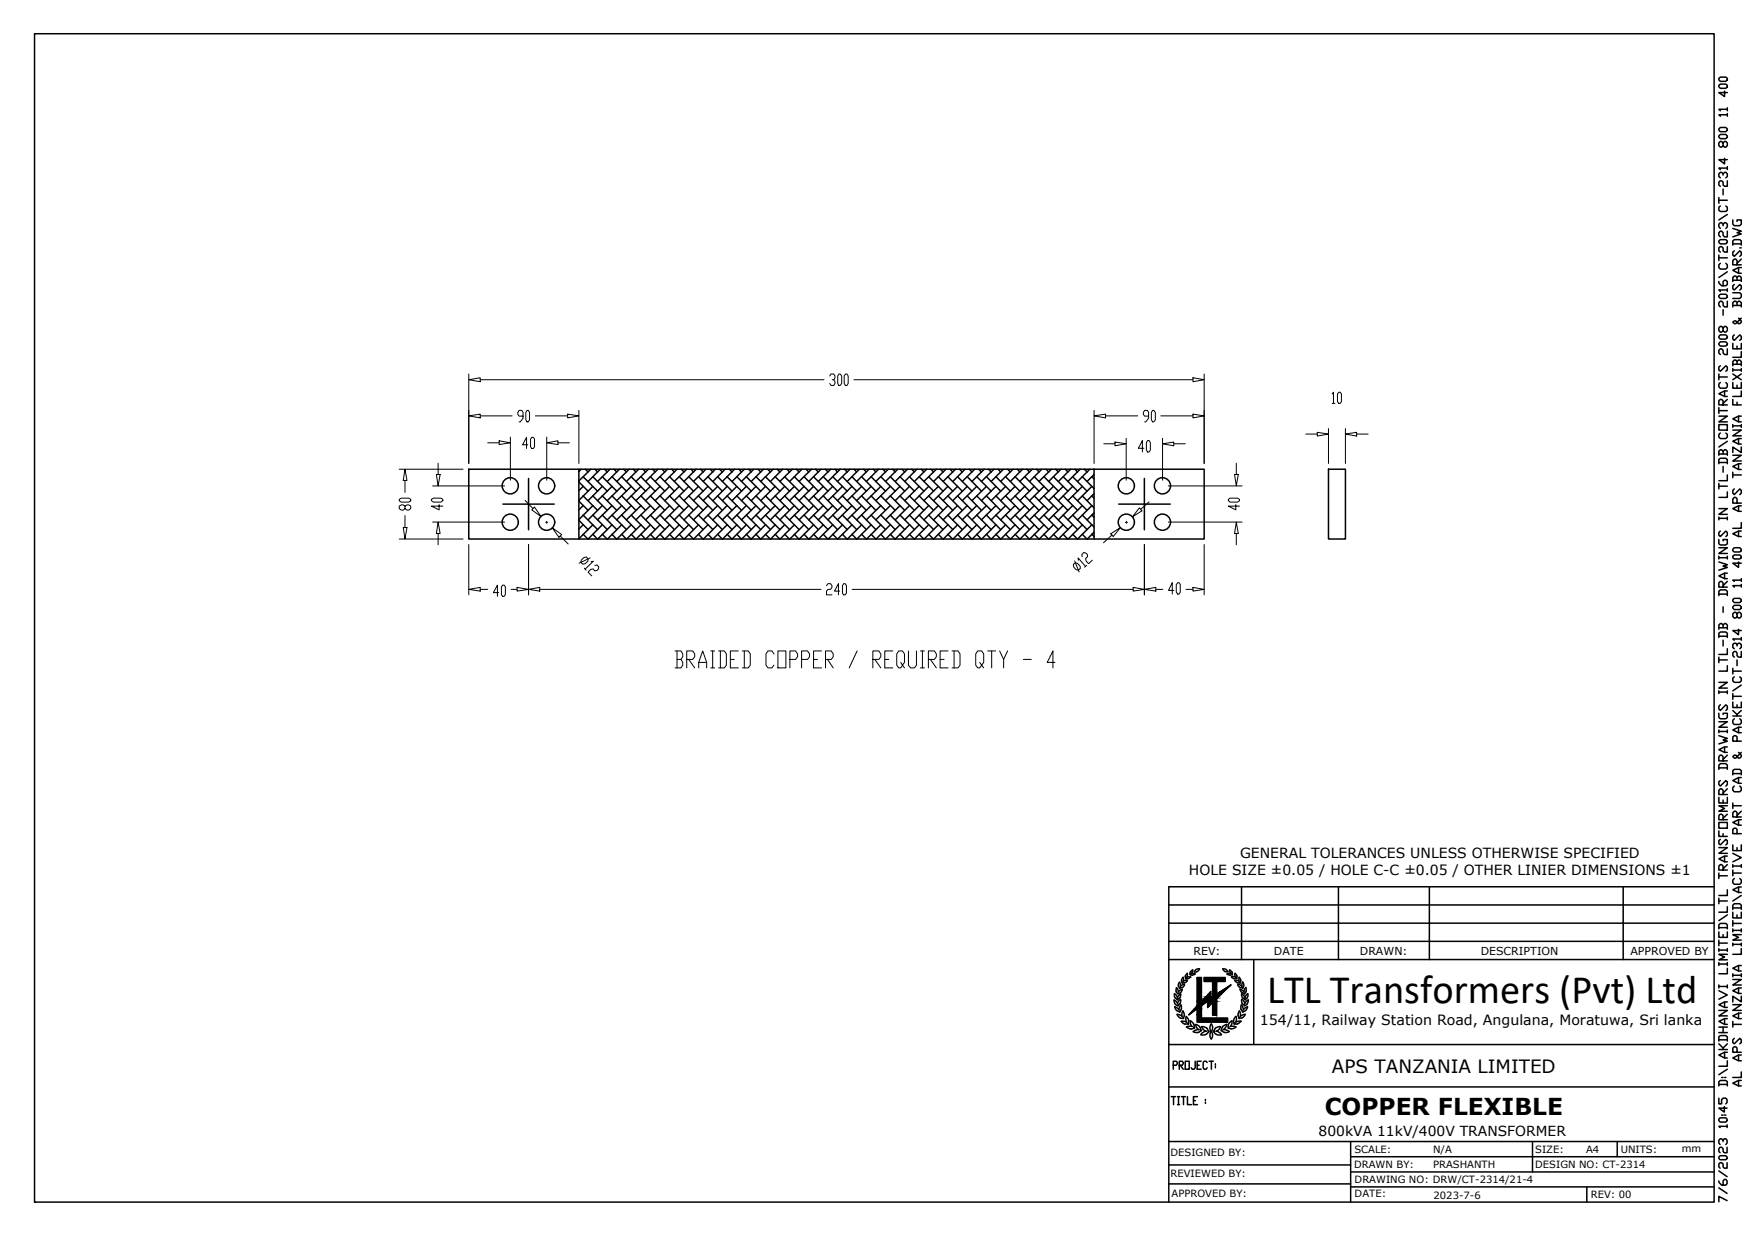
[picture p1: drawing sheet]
<svg xmlns="http://www.w3.org/2000/svg" width="297mm" height="210mm" viewBox="0 0 297 210" stroke-linecap="round" stroke-linejoin="round" font-family="sans-serif">
<!-- layer: 0 -->
<g fill="#000" stroke="#000" stroke-width=".17">
<path d="M203 171.3h.4l-1.4 1.1zM203.4 166h.8zM205.2 170.2h.9l-.6 .6zM205.7 168.4v.4h-.3zM207.3 168.4l1.9-1.1-1.3 1.1z"/>
<path d="M203.4 166l.8 4.1v-4.1zM203.4 166l.8 4.1h-.8z"/>
<path d="M203.4 170.8h.8zM203.4 170.8h.8z"/>
<path d="M203.4 170.8l.8 .5v-.5zM203.4 170.8l.8 .5h-1.2z"/>
<path d="M203.4 171.3l.8 1.1v-1.1zM203.4 171.3l.8 1.1h-.8z"/>
<path d="M203.4 172.4l.8 .5v-.5zM203.4 172.4l.8 .5h-.8z"/>
<path d="M203.4 170.1l.8 .7 .9-.7zM203.4 170.1l.8 .7h-.8z"/>
<path d="M204.2 170h1zM204.2 170l.9 .1h-.9z"/>
<path d="M205.2 170.2v.6h.3zM205.2 170.8h.3l-.3 .3z"/>
<path d="M205.4 168.8l.3 .5v-.5zM205.4 168.8l.3 .5h-.7z"/>
<path d="M205 169.3l.7 .2v-.2zM205 169.3l.7 .2h-.9z"/>
<path d="M206.1 166.7l.6 1.7v-1.7zM206.1 166.7l.6 1.7h-.6z"/>
<path d="M206.1 168.4l.6 .4v-.4zM206.1 168.4l.6 .4h-.6z"/>
<path d="M204.6 169.6l2.1 .4v-.4zM204.6 169.6l2.1 .4h-2.5z"/>
<path d="M205.2 170l1.5 .2v-.2zM205.2 170l1.5 .2h-1.5z"/>
<path d="M206.1 170.2l.6 2.2v-2.2zM206.1 170.2l.6 2.2h-.6z"/>
<path d="M204.8 169.5h2.1zM204.6 169.6h2.1z"/>
<path d="M206.1 169.3l.8 .2 .2-.2zM205.7 169.5l.4-.2 .8 .2z"/>
<path d="M206.1 168.8l1 .5 .4-.5zM206.1 168.8l1 .5h-1z"/>
<path d="M207.3 168.4l.2 .4 .4-.4zM206.7 168.8l.6-.4 .2 .4z"/>
<path d="M204.6 166l3.6 .7v-.7zM204.6 166l3.6 .7h-3.6z"/>
<path d="M203.4 172.9l5.2 .7v-.7zM203.4 172.9l5.2 .7h-5.2z"/>
</g>
<g fill="none" stroke="#000" stroke-width=".25">
<path d="M5.9 5.7h285.4v198.4h-285.4zM292.1 14.5l.2-.2h1l.2 .2v.2l-.2 .3h-1l-.2-.3zM292.1 13.3l.2-.2h1l.2 .2v.3l-.2 .2h-1l-.2-.2zM293.1 15.5v.9l-1-.7h1.4M293.5 19.5h-1.4l.2 .2M293.5 18.6h-1.4l.2 .2M293.5 18.3v.5M293.5 19.3v.4M292.1 23.1l.2-.3h1l.2 .3v.2l-.2 .3h-1l-.2-.3zM292.1 21.9l.2-.3h1l.2 .3v.2l-.2 .3h-1l-.2-.3zM292.1 33.5v1M292.1 34h1.4"/>
<path d="M292.3 35l-.2 .2v.5l.2 .2h1l.2-.2v-.5l-.2-.2M292.8 38.3v-.2l-.2-.3h-.3l-.2 .3v.4l.2 .3M292.8 38.1l.3-.3h.2l.2 .3v.4l-.2 .3M292.8 29.7v-.2l-.2-.2h-.3l-.2 .2v.5l.2 .2M292.8 29.5l.3-.2h.2l.2 .2v.5l-.2 .2M292.8 24.3l.3-.3h.2l.2 .3v.4l-.2 .3h-.2l-.3-.3v-.4l-.2-.3h-.3l-.2 .3v.4l.2 .3h.3l.2-.3M292.8 32.1v1M293.1 26.9v.9l-1-.7h1.4M293.5 39.3v.9h-.4l-.3-.2v-.5l-.2-.2h-.3l-.2 .2v.5l.2 .2M293.5 30.7v.9h-.4l-.3-.2v-.5l-.2-.2h-.3l-.2 .2v.5l.2 .2M293.5 28.5h-1.4l.2 .3M293.5 28.3v.5"/>
<path d="M293.5 36.4l-1.4 1M294.5 38.8l1.4 .5-.7 .2 .7 .2-1.4 .5M294.5 37.4v.7l.2 .2h.9l.3-.2v-.7h-.7v.2M292.1 58.3l.2-.2h1l.2 .2v.2l-.2 .3h-1l-.2-.3zM292.1 57.1l.2-.2h1l.2 .2v.2l-.2 .3h-1l-.2-.3zM292.1 50.2l.2-.2h1l.2 .2v.2l-.2 .3h-1l-.2-.3zM292.1 47.8v.3l.5 .4h.7l.2-.2v-.5l-.2-.2h-.2l-.3 .2v.7M292.1 40.9l.2-.2h1l.2 .2v.3l-.2 .2h-1l-.2-.2zM292.1 43.3v1M292.1 43.8h1.4M292.3 44.7l-.2 .3v.4l.2 .3h1l.2-.3v-.4l-.2-.3M292.8 55.7l.3-.3h.2l.2 .3v.4l-.2 .3h-.2l-.3-.3v-.4l-.2-.3h-.3l-.2 .3v.4l.2 .3h.3l.2-.3"/>
<path d="M292.8 52.6v.9M293.5 59.2v1h-.4l-.3-.2v-.5l-.2-.3h-.3l-.2 .3v.5l.2 .2M293.5 51.2v.9h-.4l-.3-.2v-.5l-.2-.2h-.3l-.2 .2v.5l.2 .2M293.5 49.2h-1.4l.2 .3M293.5 41.9v.9h-.4l-.3-.2v-.5l-.2-.2h-.3l-.2 .2v.5l.2 .2M293.5 49v.5M293.5 46.2l-1.4 .9M294.5 58.3v.9h1.4v-.9M294.5 49.7h1.1l.3 .3v.4l-.3 .3h-1.1M294.5 41.6v-.7l.2-.2h.9l.3 .2v.7M294.5 51.9h1.4M294.5 47.6h1.4"/>
<path d="M294.5 41.4h1.4M294.7 56.9l-.2 .2v.5l.2 .2 .9-.9 .3 .2v.5l-.3 .2M294.7 48.3l-.2 .2v.5l.2 .2 .9-.9 .3 .2v.5l-.3 .2M294.7 42.6l-.2 .2v.5l.2 .2 .9-.9 .3 .2v.5l-.3 .2M295.2 51.9v-.5l.2-.2h.2l.3 .2v.7M295.2 51.4l-.2-.2h-.3l-.2 .2v.7M295.2 47.6v-.5l.2-.2h.2l.3 .2v.7M295.2 47.1l-.2-.2h-.3l-.2 .2v.7M295.2 45v-.7l-.2-.3h-.3l-.2 .3v.7h1.4M295.2 58.8v.4M295.4 54l.5 .5v.2l-.3 .3h-.2l-.4-.5h-.3l-.2 .2 .2 .3h.3l.9-1M295.4 45.4v1"/>
<path d="M295.6 42.1h.3M295.9 59.7v1h-1.4M295.9 45.4h-.5l-.9 .5 .9 .5h.5M295.9 44l-.7 .7M79.7 79.7h124.9v11.8h-124.9zM98.4 79.7v11.8M98.7 79.7l-.3 .4M99.5 79.7l.4 .5M100.4 79.7l-2 2M101.1 79.7l.4 .5M102 79.7l-2.1 2.1M102.7 79.7l.5 .5"/>
<path d="M103.7 79.7l-2.2 2.1M104.3 79.7l.5 .5M105.3 79.7l-2.1 2.1M106 79.7l.5 .5M106.9 79.7l-2.1 2.1M107.6 79.7l.5 .5M108.5 79.7l-2 2.1M109.2 79.7l.5 .5M110.2 79.7l-2.1 2.1M110.9 79.7l.4 .5M111.8 79.7l-2.1 2.1M112.5 79.7l.5 .5"/>
<path d="M113.4 79.7l-2.1 2.1M114.2 79.7l.4 .5M115 79.7l-2 2.1M115.8 79.7l.4 .5M116.7 79.7l-2.1 2.1M117.4 79.7l.4 .5M118.3 79.7l-2.1 2.1M119 79.7l.5 .5M120 79.7l-2.2 2.1M120.7 79.7l.4 .5M121.6 79.7l-2.1 2.1M122.3 79.7l.5 .5"/>
<path d="M123.2 79.7l-2.1 2.1M123.9 79.7l.5 .5M124.8 79.7l-2 2.1M125.5 79.7l.5 .5M126.5 79.7l-2.1 2.1M127.2 79.7l.5 .5M128.1 79.7l-2.1 2.1M128.8 79.7l.5 .5M129.7 79.7l-2 2.1M130.5 79.7l.4 .5M131.4 79.7l-2.1 2.1M132.1 79.7l.4 .5"/>
<path d="M133 79.7l-2.1 2.1M133.7 79.7l.5 .5M134.6 79.7l-2.1 2.1M135.3 79.7l.5 .5M136.3 79.7l-2.1 2.1M137 79.7l.4 .5M137.9 79.7l-2.1 2.1M138.6 79.7l.5 .5M139.5 79.7l-2.1 2.1M140.2 79.7l.5 .5M141.2 79.7l-2.1 2.1M141.9 79.7l.4 .5"/>
<path d="M142.8 79.7l-2.1 2.1M143.5 79.7l.5 .5M144.4 79.7l-2.1 2.1M145.1 79.7l.5 .5M146 79.7l-2 2.1M146.8 79.7l.4 .5M147.7 79.7l-2.1 2.1M148.4 79.7l.4 .5M149.3 79.7l-2.1 2.1M150 79.7l.5 .5M150.9 79.7l-2.1 2.1M151.7 79.7l.4 .5"/>
<path d="M152.6 79.7l-2.1 2.1M153.3 79.7l.4 .5M154.2 79.7l-2.1 2.1M154.9 79.7l.5 .5M155.8 79.7l-2.1 2.1M156.5 79.7l.5 .5M157.5 79.7l-2.1 2.1M158.2 79.7l.5 .5M159.1 79.7l-2.1 2.1M159.8 79.7l.5 .5M160.7 79.7l-2 2.1M161.4 79.7l.5 .5"/>
<path d="M162.4 79.7l-2.1 2.1M163.1 79.7l.4 .5M164 79.7l-2.1 2.1M164.7 79.7l.5 .5M165.6 79.7l-2.1 2.1M166.3 79.7l.5 .5M167.2 79.7l-2 2.1M168 79.7l.4 .5M168.9 79.7l-2.1 2.1M169.6 79.7l.4 .5M170.5 79.7l-2.1 2.1M171.2 79.7l.5 .5"/>
<path d="M172.2 79.7l-2.2 2.1M172.9 79.7l.4 .5M173.8 79.7l-2.1 2.1M174.5 79.7l.4 .5M175.4 79.7l-2.1 2.1M176.1 79.7l.5 .5M177 79.7l-2.1 2.1M177.7 79.7l.5 .5M178.7 79.7l-2.1 2.1M179.4 79.7l.5 .5M180.3 79.7l-2.1 2.1M181 79.7l.5 .5"/>
<path d="M181.9 79.7l-2 2.1M182.7 79.7l.4 .5M183.5 79.7l-2 2.1M184.3 79.7l.4 .5M185.2 79.7l-2.1 2.1M185.9 79.7v11.8M225.7 79.7h2.9v11.8h-2.9zM292.1 78.8v-.8l.2-.2h1l.2 .2v.8M292.1 72.1h1.4v.9h-1.4zM292.1 70.7h1.4l-1.4 .9h1.4M292.1 63.5v1M292.1 69.2v1"/>
<path d="M292.1 78.5h1.4M292.1 77.1h1.4M292.1 69.7h1.4M292.1 64h1.4M292.3 73.5l-.2 .3v.4l.2 .3h1l.2-.3v-.4l-.2-.3M292.3 65l-.2 .2v.5l.2 .2h1l.2-.2v-.5l-.2-.2M292.3 62.1l-.2 .2v.5l.2 .2 1-.9 .2 .2v.5l-.2 .2M292.8 77.1v-.5l.3-.2h.2l.2 .2v.7M292.8 76.6l-.2-.2h-.3l-.2 .2v.7M292.8 68.8v-.8l-.2-.2h-.3l-.2 .2v.8h1.4M292.8 79.2v1M293.1 66.4v.9"/>
<path d="M293.5 66.4h-.4l-1 .5 1 .4h.4M293.5 74.9l-1.4 1M293.5 67.8l-.7 .7M294.5 77.3h1.4l-1.4 1h1.4M294.5 73h1.4l-1.4 1h1.4M294.5 67.8v1h1.4M294.5 65v.9h1.4v-.9M294.5 62.6v.4M294.5 72.1v.5M294.5 72.3h1.4M294.5 63.5l1.4 1M294.5 62.8h1.4"/>
<path d="M294.5 61.9h1.4M295.2 61.9v-.5l.2-.3h.2l.3 .3v.7M295.2 61.4l-.2-.3h-.3l-.2 .3v.7M295.2 65.4v.5M295.2 68.3v.5M295.4 70.7v.9M295.4 74.5v.9M295.4 78.8v.9M295.9 78.8h-.5l-.9 .4 .9 .5h.5M295.9 75.9v.9l-1.4-.9v.9M295.9 74.5h-.5l-.9 .4 .9 .5h.5M295.9 70.7h-.5l-.9 .4 .9 .5h.5"/>
<path d="M295.9 66.4v.9h-1.4M295.9 62.6v.4M295.9 72.1v.5M295.9 63.5l-1.4 1M85.5 85.6h8.7M89.8 81.3v8.7M98.4 88.4l1.5 1.5M98.4 85.1l1.5 1.6M98.4 81.8l1.5 1.6M99.1 90.7l.8 .8M99.1 87.5l2.4 2.4M99.1 84.2l2.4 2.5"/>
<path d="M99.1 81l2.4 2.4M99.1 89.1l-.7 .7M99.1 85.9l-.7 .7M99.1 82.6l-.7 .7M100.7 90.7l.8 .8M100.7 87.5l2.5 2.4M100.7 84.2l2.5 2.5M100.7 81l2.5 2.4M100.7 89.1l-2.3 2.4M100.7 85.9l-2.3 2.3M100.7 82.6l-2.3 2.4M102.3 90.7l.9 .8"/>
<path d="M102.3 87.5l2.5 2.4M102.3 84.2l2.5 2.5M102.3 81l2.5 2.4M102.3 89.1l-2.4 2.4M102.3 85.9l-2.4 2.4M102.3 82.6l-2.4 2.4M104 90.7l.8 .8M104 87.5l2.5 2.4M104 84.2l2.5 2.5M104 81l2.5 2.4M104 89.1l-2.4 2.4M104 85.9l-2.5 2.4"/>
<path d="M104 82.6l-2.5 2.4M105.6 90.7l.8 .8M105.6 87.5l2.5 2.4M105.6 84.2l2.5 2.5M105.6 81l2.5 2.4M105.6 89.1l-2.4 2.4M105.6 85.9l-2.4 2.4M105.6 82.6l-2.4 2.4M107.3 90.7l.8 .8M107.3 87.5l2.4 2.4M107.3 84.2l2.4 2.5M107.3 81l2.4 2.4"/>
<path d="M107.3 89.1l-2.5 2.4M107.3 85.9l-2.5 2.4M107.3 82.6l-2.5 2.4M108.9 90.7l.8 .8M108.9 87.5l2.4 2.4M108.9 84.2l2.4 2.5M108.9 81l2.4 2.4M108.9 89.1l-2.4 2.4M108.9 85.9l-2.4 2.4M108.9 82.6l-2.4 2.4M110.5 90.7l.8 .8M110.5 87.5l2.5 2.4"/>
<path d="M110.5 84.2l2.5 2.5M110.5 81l2.5 2.4M110.5 89.1l-2.4 2.4M110.5 85.9l-2.4 2.4M110.5 82.6l-2.4 2.4M112.2 90.7l.7 .8M112.2 87.5l2.4 2.4M112.2 84.2l2.4 2.5M112.2 81l2.4 2.4M112.2 89.1l-2.4 2.4M112.2 85.9l-2.5 2.4M112.2 82.6l-2.5 2.4"/>
<path d="M113.8 90.7l.8 .8M113.8 87.5l2.4 2.4M113.8 84.2l2.4 2.5M113.8 81l2.4 2.4M113.8 89.1l-2.4 2.4M113.8 85.9l-2.5 2.4M113.8 82.6l-2.5 2.4M115.4 90.7l.8 .8M115.4 87.5l2.4 2.4M115.4 84.2l2.4 2.5M115.4 81l2.4 2.4M115.4 89.1l-2.4 2.4"/>
<path d="M115.4 85.9l-2.4 2.4M115.4 82.6l-2.4 2.4M117 90.7l.8 .8M117 87.5l2.5 2.4M117 84.2l2.5 2.5M117 81l2.5 2.4M117 89.1l-2.4 2.4M117 85.9l-2.4 2.4M117 82.6l-2.4 2.4M118.7 90.7l.8 .8M118.7 87.5l2.4 2.4M118.7 84.2l2.4 2.5"/>
<path d="M118.7 81l2.4 2.4M118.7 89.1l-2.4 2.4M118.7 85.9l-2.5 2.4M118.7 82.6l-2.5 2.4M120.3 90.7l.8 .8M120.3 87.5l2.5 2.4M120.3 84.2l2.5 2.5M120.3 81l2.5 2.4M120.3 89.1l-2.4 2.4M120.3 85.9l-2.5 2.4M120.3 82.6l-2.5 2.4M121.9 90.7l.8 .8"/>
<path d="M121.9 87.5l2.5 2.4M121.9 84.2l2.5 2.5M121.9 81l2.5 2.4M121.9 89.1l-2.4 2.4M121.9 85.9l-2.4 2.4M121.9 82.6l-2.4 2.4M123.6 90.7l.8 .8M123.6 87.5l2.4 2.4M123.6 84.2l2.4 2.5M123.6 81l2.4 2.4M123.6 89.1l-2.5 2.4M123.6 85.9l-2.5 2.4"/>
<path d="M123.6 82.6l-2.5 2.4M125.2 90.7l.8 .8M125.2 87.5l2.5 2.4M125.2 84.2l2.5 2.5M125.2 81l2.5 2.4M125.2 89.1l-2.4 2.4M125.2 85.9l-2.4 2.4M125.2 82.6l-2.4 2.4M126.8 90.7l.8 .8M126.8 87.5l2.5 2.4M126.8 84.2l2.5 2.5M126.8 81l2.5 2.4"/>
<path d="M126.8 89.1l-2.4 2.4M126.8 85.9l-2.4 2.4M126.8 82.6l-2.4 2.4M128.5 90.7l.7 .8M128.5 87.5l2.4 2.4M128.5 84.2l2.4 2.5M128.5 81l2.4 2.4M128.5 89.1l-2.4 2.4M128.5 85.9l-2.5 2.4M128.5 82.6l-2.5 2.4M130.1 90.7l.8 .8M130.1 87.5l2.4 2.4"/>
<path d="M130.1 84.2l2.4 2.5M130.1 81l2.4 2.4M130.1 89.1l-2.4 2.4M130.1 85.9l-2.4 2.4M130.1 82.6l-2.4 2.4M131.7 90.7l.8 .8M131.7 87.5l2.5 2.4M131.7 84.2l2.5 2.5M131.7 81l2.5 2.4M131.7 89.1l-2.4 2.4M131.7 85.9l-2.4 2.4M131.7 82.6l-2.4 2.4"/>
<path d="M133.3 90.7l.8 .8M133.3 87.5l2.5 2.4M133.3 84.2l2.5 2.5M133.3 81l2.5 2.4M133.3 89.1l-2.3 2.4M133.3 85.9l-2.4 2.4M133.3 82.6l-2.4 2.4M135 90.7l.7 .8M135 87.5l2.4 2.4M135 84.2l2.4 2.5M135 81l2.4 2.4M135 89.1l-2.4 2.4"/>
<path d="M135 85.9l-2.5 2.4M135 82.6l-2.5 2.4M136.6 90.7l.8 .8M136.6 87.5l2.5 2.4M136.6 84.2l2.5 2.5M136.6 81l2.5 2.4M136.6 89.1l-2.4 2.4M136.6 85.9l-2.4 2.4M136.6 82.6l-2.4 2.4M138.2 90.7l.9 .8M138.2 87.5l2.5 2.4M138.2 84.2l2.5 2.5"/>
<path d="M138.2 81l2.5 2.4M138.2 89.1l-2.4 2.4M138.2 85.9l-2.4 2.4M138.2 82.6l-2.4 2.4M139.9 90.7l.8 .8M139.9 87.5l2.4 2.4M139.9 84.2l2.4 2.5M139.9 81l2.4 2.4M139.9 89.1l-2.4 2.4M139.9 85.9l-2.5 2.4M139.9 82.6l-2.5 2.4M141.5 90.7l.8 .8"/>
<path d="M141.5 87.5l2.5 2.4M141.5 84.2l2.5 2.5M141.5 81l2.5 2.4M141.5 89.1l-2.4 2.4M141.5 85.9l-2.4 2.4M141.5 82.6l-2.4 2.4M143.2 90.7l.7 .8M143.2 87.5l2.4 2.4M143.2 84.2l2.4 2.5M143.2 81l2.4 2.4M143.2 89.1l-2.5 2.4M143.2 85.9l-2.5 2.4"/>
<path d="M143.2 82.6l-2.5 2.4M144.8 90.7l.8 .8M144.8 87.5l2.4 2.4M144.8 84.2l2.4 2.5M144.8 81l2.4 2.4M144.8 89.1l-2.4 2.4M144.8 85.9l-2.5 2.4M144.8 82.6l-2.5 2.4M146.4 90.7l.8 .8M146.4 87.5l2.4 2.4M146.4 84.2l2.4 2.5M146.4 81l2.4 2.4"/>
<path d="M146.4 89.1l-2.4 2.4M146.4 85.9l-2.4 2.4M146.4 82.6l-2.4 2.4M148 90.7l.8 .8M148 87.5l2.5 2.4M148 84.2l2.5 2.5M148 81l2.5 2.4M148 89.1l-2.4 2.4M148 85.9l-2.4 2.4M148 82.6l-2.4 2.4M149.7 90.7l.7 .8M149.7 87.5l2.4 2.4"/>
<path d="M149.7 84.2l2.4 2.5M149.7 81l2.4 2.4M149.7 89.1l-2.4 2.4M149.7 85.9l-2.5 2.4M149.7 82.6l-2.5 2.4M151.3 90.7l.8 .8M151.3 87.5l2.4 2.4M151.3 84.2l2.4 2.5M151.3 81l2.4 2.4M151.3 89.1l-2.4 2.4M151.3 85.9l-2.5 2.4M151.3 82.6l-2.5 2.4"/>
<path d="M152.9 90.7l.8 .8M152.9 87.5l2.5 2.4M152.9 84.2l2.5 2.5M152.9 81l2.5 2.4M152.9 89.1l-2.4 2.4M152.9 85.9l-2.4 2.4M152.9 82.6l-2.4 2.4M154.5 90.7l.8 .8M154.5 87.5l2.5 2.4M154.5 84.2l2.5 2.5M154.5 81l2.5 2.4M154.5 89.1l-2.4 2.4"/>
<path d="M154.5 85.9l-2.4 2.4M154.5 82.6l-2.4 2.4M156.2 90.7l.8 .8M156.2 87.5l2.5 2.4M156.2 84.2l2.5 2.5M156.2 81l2.5 2.4M156.2 89.1l-2.4 2.4M156.2 85.9l-2.5 2.4M156.2 82.6l-2.5 2.4M157.8 90.7l.8 .8M157.8 87.5l2.5 2.4M157.8 84.2l2.5 2.5"/>
<path d="M157.8 81l2.5 2.4M157.8 89.1l-2.4 2.4M157.8 85.9l-2.4 2.4M157.8 82.6l-2.4 2.4M159.5 90.7l.7 .8M159.5 87.5l2.4 2.4M159.5 84.2l2.4 2.5M159.5 81l2.4 2.4M159.5 89.1l-2.5 2.4M159.5 85.9l-2.5 2.4M159.5 82.6l-2.5 2.4M161.1 90.7l.8 .8"/>
<path d="M161.1 87.5l2.4 2.4M161.1 84.2l2.4 2.5M161.1 81l2.4 2.4M161.1 89.1l-2.4 2.4M161.1 85.9l-2.4 2.4M161.1 82.6l-2.4 2.4M162.7 90.7l.8 .8M162.7 87.5l2.5 2.4M162.7 84.2l2.5 2.5M162.7 81l2.5 2.4M162.7 89.1l-2.4 2.4M162.7 85.9l-2.4 2.4"/>
<path d="M162.7 82.6l-2.4 2.4M164.4 90.7l.7 .8M164.4 87.5l2.4 2.4M164.4 84.2l2.4 2.5M164.4 81l2.4 2.4M164.4 89.1l-2.4 2.4M164.4 85.9l-2.5 2.4M164.4 82.6l-2.5 2.4M166 90.7l.7 .8M166 87.5l2.4 2.4M166 84.2l2.4 2.5M166 81l2.4 2.4"/>
<path d="M166 89.1l-2.4 2.4M166 85.9l-2.5 2.4M166 82.6l-2.5 2.4M167.6 90.7l.8 .8M167.6 87.5l2.4 2.4M167.6 84.2l2.4 2.5M167.6 81l2.4 2.4M167.6 89.1l-2.4 2.4M167.6 85.9l-2.4 2.4M167.6 82.6l-2.4 2.4M169.2 90.7l.8 .8M169.2 87.5l2.5 2.4"/>
<path d="M169.2 84.2l2.5 2.5M169.2 81l2.5 2.4M169.2 89.1l-2.4 2.4M169.2 85.9l-2.4 2.4M169.2 82.6l-2.4 2.4M170.9 90.7l.7 .8M170.9 87.5l2.4 2.4M170.9 84.2l2.4 2.5M170.9 81l2.4 2.4M170.9 89.1l-2.4 2.4M170.9 85.9l-2.5 2.4M170.9 82.6l-2.5 2.4"/>
<path d="M172.5 90.7l.8 .8M172.5 87.5l2.4 2.4M172.5 84.2l2.4 2.5M172.5 81l2.4 2.4M172.5 89.1l-2.4 2.4M172.5 85.9l-2.5 2.4M172.5 82.6l-2.5 2.4M174.1 90.7l.8 .8M174.1 87.5l2.5 2.4M174.1 84.2l2.5 2.5M174.1 81l2.5 2.4M174.1 89.1l-2.4 2.4"/>
<path d="M174.1 85.9l-2.4 2.4M174.1 82.6l-2.4 2.4M175.8 90.7l.8 .8M175.8 87.5l2.4 2.4M175.8 84.2l2.4 2.5M175.8 81l2.4 2.4M175.8 89.1l-2.5 2.4M175.8 85.9l-2.5 2.4M175.8 82.6l-2.5 2.4M177.4 90.7l.8 .8M177.4 87.5l2.5 2.4M177.4 84.2l2.5 2.5"/>
<path d="M177.4 81l2.5 2.4M177.4 89.1l-2.4 2.4M177.4 85.9l-2.5 2.4M177.4 82.6l-2.5 2.4M179 90.7l.8 .8M179 87.5l2.5 2.4M179 84.2l2.5 2.5M179 81l2.5 2.4M179 89.1l-2.4 2.4M179 85.9l-2.4 2.4M179 82.6l-2.4 2.4M180.7 90.7l.7 .8"/>
<path d="M180.7 87.5l2.4 2.4M180.7 84.2l2.4 2.5M180.7 81l2.4 2.4M180.7 89.1l-2.4 2.4M180.7 85.9l-2.5 2.4M180.7 82.6l-2.5 2.4M182.3 90.7l.8 .8M182.3 87.5l2.4 2.4M182.3 84.2l2.4 2.5M182.3 81l2.4 2.4M182.3 89.1l-2.4 2.4M182.3 85.9l-2.4 2.4"/>
<path d="M182.3 82.6l-2.4 2.4M183.9 90.7l.8 .8M183.9 87.5l2 2M183.9 84.2l2 2M183.9 81l2 2M183.9 89.1l-2.4 2.4M183.9 85.9l-2.4 2.4M183.9 82.6l-2.4 2.4M185.5 90.7l.4 .4M185.5 87.5l.4 .4M185.5 84.2l.4 .4M185.5 81l.4 .3"/>
<path d="M185.5 89.1l-2.4 2.4M185.5 85.9l-2.4 2.4M185.5 82.6l-2.4 2.4M185.9 90.4l-1.1 1.1M185.9 87.1l-1.2 1.2M185.9 83.8l-1.2 1.2M185.9 80.6l-1.2 1.2M190.1 85.6h8.8M194.5 81.3v8.7M292.1 95.4l1.4 .5-.7 .3 .7 .2-1.4 .4M292.1 93h1.4l-1.4 1h1.4M292.1 91.6v.7l.2 .3h1l.2-.3v-.7h-.7v.2"/>
<path d="M292.1 86.4h1.4l-1.4 .9h1.4M292.1 82.1v.9M292.1 87.8v.5M292.1 94.5v.4M292.1 94.7h1.4M292.1 88h1.4M292.1 82.6h1.4M292.3 90.2l-.2 .2v.5l.2 .2 1-.9 .2 .2v.5l-.2 .2M292.8 99.7v-.7l-.2-.3h-.3l-.2 .3v.7h1.4M293.1 97.3v1M293.5 97.3h-.4l-1 .5 1 .5h.4M293.5 83.5v1h-1.4"/>
<path d="M293.5 80.7v.9h-1.4M293.5 87.8v.5M293.5 94.5v.4M293.5 98.7l-.7 .8M294.5 94.5l.2-.3h.9l.3 .3v.2l-.3 .2h-.9l-.2-.2zM294.5 93.3l.2-.3h.9l.3 .3v.2l-.3 .2h-.9l-.2-.2zM294.5 80.2v.9M294.5 80.7h1.4M294.7 83l-.2 .3v.4l.2 .3 .9-1 .3 .3v.4l-.3 .3M295.2 85.4v-.7l-.2-.2h-.3l-.2 .2v.7h1.4M295.4 95.4v1l-.9-.8h1.4M295.4 85.9v.9"/>
<path d="M295.4 90.2v.9M295.9 99.5h-1.4l.2 .2M295.9 98.5h-1.4l.2 .2M295.9 90.2h-.5l-.9 .4 .9 .5h.5M295.9 88.7v1h-1.4M295.9 85.9h-.5l-.9 .5 .9 .4h.5M295.9 98.3v.4M295.9 99.2v.5M292.1 115.9h1.4l-1.4 1h1.4M292.1 108.3v-.8l.2-.2h1l.2 .2v.8M292.1 101.1v-.7l.2-.2h1l.2 .2v.7M292.1 111.6v.9"/>
<path d="M292.1 117.3v.5M292.1 117.5h1.4M292.1 112.1h1.4M292.1 108h1.4M292.1 106.6h1.4M292.1 100.9h1.4M292.3 119.7l-.2 .2v.5l.2 .3 1-1 .2 .2v.5l-.2 .3M292.8 106.6v-.5l.3-.2h.2l.2 .2v.8M292.8 106.1l-.2-.2h-.3l-.2 .2v.8M292.8 103.1v.9M292.8 108.7v1M293.5 113v1h-1.4"/>
<path d="M293.5 110.2v.9h-1.4M293.5 117.3v.5M294.5 119.2v1h1.4v-1M294.5 103.1l.2-.3h.9l.3 .3v.2l-.3 .2h-.9l-.2-.2zM294.5 101.8l.2-.2h.9l.3 .2v.3l-.3 .2h-.9l-.2-.2zM294.5 113.5v.9M294.5 117.8v1M294.5 118.3h1.4M294.5 114h1.4M294.7 114.9l-.2 .3v.4l.2 .3h.9l.3-.3v-.4l-.3-.3M295.2 109.7v-.3l-.2-.2h-.3l-.2 .2v.6l.2 .2M295.2 109.4l.2-.2h.2l.3 .2v.6l-.3 .2"/>
<path d="M295.2 104.2l.2-.2h.2l.3 .2v.5l-.3 .3h-.2l-.2-.3v-.5l-.2-.2h-.3l-.2 .2v.5l.2 .3h.3l.2-.3M295.2 112.1v.9M295.2 119.7v.5M295.4 106.9v.9l-.9-.7h1.4M295.9 110.6v1h-.5l-.2-.2v-.5l-.2-.3h-.3l-.2 .3v.5l.2 .2M295.9 108.5h-1.4l.2 .2M295.9 108.3v.4M295.9 116.3l-1.4 1M292.1 139.7h1.4v.9h-1.4zM292.1 135.4v1h1.4v-1M292.1 130.7v-.8l.2-.2h1l.2 .2v.8M292.1 124.9l1.4 .5-.7 .3 .7 .2-1.4 .4"/>
<path d="M292.1 122.6h1.4l-1.4 .9h1.4M292.1 121.1v.7l.2 .3h1l.2-.3v-.7h-.7v.2M292.1 124v.4M292.1 130.4h1.4M292.1 124.2h1.4M292.3 132.6l-.2 .2v.4l.2 .3 1-.9 .2 .2v.4l-.2 .3M292.8 139.2v-.7l-.2-.2h-.3l-.2 .2v.7h1.4M292.8 134.9v-.7l-.2-.2h-.3l-.2 .2v.7h1.4M292.8 129.2v-.7l-.2-.3h-.3l-.2 .3v.7h1.4M292.8 135.9v.5M293.1 126.8v1M293.5 136.8h-1.4l1 .5-1 .5h1.4"/>
<path d="M293.5 126.8h-.4l-1 .5 1 .5h.4M293.5 124v.4M293.5 138.3l-.7 .7M293.5 134l-.7 .7M293.5 128.2l-.7 .8M294.5 131.6v-.7l.2-.2h.9l.3 .2v.7M294.5 120.7l.7 .6v.3M294.5 136.4v.9M294.5 136.8h1.4M294.5 131.4h1.4M294.5 121.6h1.4M294.7 133.5l-.2 .2v.5l.2 .3h.9l.3-.3v-.5l-.3-.2"/>
<path d="M294.7 122.1l-.2 .2v.5l.2 .2h.9l.3-.2v-.5l-.3-.2M295.2 138.7v-.7l-.2-.2h-.3l-.2 .2v.7h1.4M295.2 125.9v-.7l-.2-.3h-.3l-.2 .3v.7h1.4M295.4 127.8l.5 .4v.3l-.3 .2h-.2l-.4-.5h-.3l-.2 .3 .2 .2h.3l.9-.9M295.4 123.5v.9M295.4 132.1v.9M295.4 139.2v.9M295.9 139.2h-.5l-.9 .5 .9 .4h.5M295.9 132.1h-.5l-.9 .5 .9 .4h.5M295.9 123.5h-.5l-.9 .5 .9 .4h.5M295.9 137.8l-.7 .7M295.9 120.7l-.7 .6"/>
<path d="M198.6 159.9h92.7M198.6 156.8h92.7M198.6 153.7h92.7M211 150.6v12.4M227.4 150.6v12.4M242.9 150.6v12.4M275.8 150.6v12.4M291.3 150.6h-92.7v53.5M292.1 158.3v.9h1.4v-.9M292.1 157.7v-.6l.2-.3h1l.2 .3v.6M292.1 143.9h1.4l-1.4 1h1.4M292.1 141.1v.9h1.4"/>
<path d="M292.1 148.3v.9M292.1 152.5v1M292.1 159.7v.9M292.1 157.5h1.4M292.1 153h1.4M292.1 148.7h1.4M292.3 142.6l-.2 .2v.5l.2 .2 1-.9 .2 .2v.5l-.2 .2M292.8 147.8v-.7l-.2-.3h-.3l-.2 .3v.7h1.4M292.8 141.6v.4M292.8 158.7v.5M293.1 145.4v1M293.5 154v.9h-1.4"/>
<path d="M293.5 151.1v1h-1.4M293.5 145.4h-.4l-1 .5 1 .5h.4M293.5 155.4l-1.4 1M293.5 146.8l-.7 .7M294.5 154.9v1h1.4v-1M294.5 154.4v-.7l.2-.2h.9l.3 .2v.7M294.5 144.9l1.4 .7-1.4 .8M294.5 143.5v1h1.4v-1M294.5 146.8v.5M294.5 147.8v.9M294.5 156.4v.9M294.5 157.7v.6"/>
<path d="M294.5 158h1.4M294.5 156.8h1.4M294.5 154.2h1.4M294.5 148.3h1.4M294.5 147.1h1.4M294.7 149.2l-.2 .3v.4l.2 .3h.9l.3-.3v-.4l-.3-.3M295.2 141.6v-.7l-.2-.3h-.3l-.2 .3v.7h1.4M295.2 143.9v.6M295.2 155.4v.5M295.4 150.6v1M295.9 158.7h-1.4l.9 .5-.9 .5h1.4M295.9 150.6h-.5l-.9 .5 .9 .5h.5"/>
<path d="M295.9 146.8v.5M295.9 157.7v.6M295.9 152.1l-1.4 .9M198.6 177.4h92.7M198.6 163h92.7M199.5 169.8l.1 .5 .2 .3 .3 .1M199.5 169.9l.6 .6M199.6 168.7a.74 .74 0 0 0 .4 1M199.6 171l.7 .5M199.6 168.8l.5 .6M199.6 171l.4 .6 .4 .2M199.9 167.7l.3 .8"/>
<path d="M199.9 167.7l-.1 .5 .3 .5M200 172.3l.5 .5M200.1 169.4l.1-.2 .4-.4a.73 .73 0 0 1-.5 .9M200.1 169.7v.1l-.1-.1M200.2 170.7v.1l-.1-.1M200.3 167.4l.1 .4h.1M200.3 168.4l.3-.3 .3-.1-.3 .6M200.4 166.8l-.2 .6M200.4 166.8l.2 .7M200.5 171.8h.1h-.2M200.6 169.8l-.4 .4-.1 .3M200.6 168.6l-.4 .2-.1-.1"/>
<path d="M200.6 169.7v.5l-.4 .5M200.7 170.7v.7M200.7 170.7l-.3 .5v.3M200.8 171.4l-.3 .3M200.8 166.5l.1 .4M200.8 167.7h-.3M201 171.7l.2 .7M201 171.7l-.2 .4 .1 .5-.3-.2-.6-.1M201 166v.7l.3-.2h.5M201.1 166l-.3 .5M201.3 172.4l-.2 .6-.6-.1M201.3 167.2h-.3l-.4 .3"/>
<path d="M201.3 167.2l-.4 .5M201.5 166.1v.2l.1-.1M201.6 172.6l-.1 .5 .1 .5M201.6 172.6l.4 .7M201.6 173.6l-.6-.2h-.3l.7 .5M201.7 166l.1-.7-.4 .5 .1 .3M201.8 166.5l-.5 .4-.4 .1v-.2M201.8 173.8l-.4 .1M201.9 173.8l.1 .2-.2-.1M202 173.3l-.1 .4M202.3 165.4v.1M202.3 165.5l.3 .1"/>
<path d="M202.3 165.9l-.5 .3-.3-.1M202.4 165.9l-.7 .1M202.5 165.3l.6 .1M202.6 174.3h-.5l-.5 .1 .8 .3M202.7 164.7l-.2 .6M202.7 164.7l-.3 .2-.2 .5M202.9 174l-.6-.6v.5l.3 .4M202.9 174v.4M202.9 174.5h.1v.1l-.6 .2M203 165a.74 .74 0 0 1 .8-.5l-.4 .5M203.1 165.4l-.5 .2M203.2 174a.97 .97 0 0 1 .8 .9h.2v.2h-.2"/>
<path d="M203.2 174l.1 .5 .4 .4M203.3 165h-.4M203.4 166h.8v4.1l1.5-1.7v1.1l.4-.2v-2.6h-1.5v-.7h3.6v.7h-1.5v2.1l2.5-1.5-2.5 2.3v2.8h-.6v-2.2l-.9 .9v-1.1l-1 .8v2.1h4.4v.7h-5.2v-2.3l-1.4 1.1 1.4-1.6zM203.7 174.9h-.5l-.4 .3 .2 .1h.6M204 175.1l-.4 .2M205 175.1l-.5 .2-.4 .4M205 175.7h-.9M205.1 174.6l.2 .5M205.1 174.6l-.9-.3a1.1 1.1 0 0 0 .8 .8M205.3 175.2l-.3 .4M205.3 175.1h.2l-.2 .2M205.8 173.9a1 1 0 0 1 0 1.3 1 1 0 0 1 0-1.3z"/>
<path d="M205.8 175.2a1 1 0 0 1 0 1.2 1 1 0 0 1 0-1.2zM206.3 175.2l.4 .4M206.3 175.1h-.1l.1 .2M206.5 174.6l.9-.3a1.09 1.09 0 0 1-.8 .8M206.6 174.6l-.3 .5M206.6 175.7h1M206.6 175.1l.6 .2 .4 .4M207.6 175l.4 .3M207.7 174.5l-.1 .4h-.1v.2h.1M207.9 174.9h.5l.5 .3M208.3 165h.4M208.4 174l-.1 .5-.4 .3"/>
<path d="M208.5 174l-.8 .4M208.5 165.4l.5 .2M208.6 165a.73 .73 0 0 0-.8-.5l.5 .5M208.8 174.5l-.1 .1h.1M208.8 174.5l.4 .2M208.9 175.2l-.9 .1M208.9 164.7l.3 .2 .2 .5M208.9 164.7l.3 .6M209 174.3h.5l.5 .1M209 174.3l.3-.4v-.5l-.4 .3-.2 .4v.3M209.2 165.3l-.7 .1M209.3 165.5l-.3 .1"/>
<path d="M209.4 165.4l.1 .1h-.2M209.7 173.8v.2l.1-.1M209.9 166.5h.5l.2 .2v-.7l.2 .5v.4h-.5l-.5-.4M210 174.4l-.7 .3M210.2 166.1v-.3l-.3-.5 .1 .7-.7-.1 .3 .3 .5-.1M210.2 166.1l-.1 .1M210.3 167.2l.4 .5M210.3 167.2h.3l.5 .3 .1-.7 .2 .6-.2 .3M210.6 171.7l.2 .4v.5M210.6 171.7l-.2 .7 .2 .4-.1 .1h.2M210.7 168l.3 .1 .4 .3M210.7 168l.3 .6"/>
<path d="M210.7 167.7h.4M210.8 172.6l.8-.3-.5 .5-.5 .1M210.9 171.4l.2 .3M210.9 173.4l-.7 .5-.4-.1M210.9 173.4l-.9 .2 .1-.5-.1-.5-.4 .7 .1 .4M210.9 170.7l.3 .5 .1 .3M210.9 170.7v.7M211 169.7l.1 .7M211 168.6l.4 .1M211 169.7l.3 .2 .2 .5M211.1 170.4l.3 .4 .5-.3M211.2 171.8h-.1h.2"/>
<path d="M211.2 167.7l-.1 .1M211.5 169.4l-.1-.3-.4-.3a.73 .73 0 0 0 .5 .8M211.5 170.4l.6-.6-.2 .7M211.7 167.7v.7M211.7 167.7l-.3 .7M211.8 168.4l-.3 .4-.1-.1M212 171l-.3 .6-.5 .2M212 168.8l-.5 .6M212 171l-.7 .5M212 168.7a.79 .79 0 0 1-.3 1v.1l-.2-.1M213 163v14.4M292.1 177.3l.7 .7v.2"/>
<path d="M292.1 176.8v-.7l.2-.2h1l.2 .2v.7M292.1 171.6h1.4l-1.4 .9h1.4M292.1 168.2l1.4 .8-1.4 .7M292.1 178.2h1.4M292.1 176.6h1.4M292.1 175.4h1.4M292.1 174.4h1.4M292.1 161.1v.5M292.1 163.5v.5M292.1 167.3v.5M292.1 167.5h1.4M292.1 163.7h1.4"/>
<path d="M292.1 161.3h1.4M292.1 160.2h1.4M292.8 174.4v1M293.1 170.2v.9M293.1 173v1M293.1 178.7v1M293.5 178.7h-.4l-1 .5 1 .5h.4M293.5 173h-.4l-1 .5 1 .5h.4M293.5 170.2h-.4l-1 .4 1 .5h.4M293.5 164.4v1h-1.4M293.5 162.1h-1.4l1 .4-1 .5h1.4M293.5 177.3l-.7 .7"/>
<path d="M293.5 161.1v.5M293.5 163.5v.5M293.5 167.3v.5M294.5 170.6h1.4l-1.4 1h1.4M294.5 166.3h1.4l-1.4 1h1.4M294.5 160.2v.4M294.5 165.4v.5M294.5 173.5v.9M294.5 174h1.4M294.5 165.6h1.4M294.5 160.4h1.4M294.7 176.3l-.2 .3v.5l.2 .2 .9-1 .3 .3v.5l-.3 .2"/>
<path d="M295.2 178.7v-.7l-.2-.2h-.3l-.2 .2v.7h1.4M295.4 164v.9M295.4 167.8v.9M295.4 172.1v.9M295.4 179.2v.9M295.9 179.2h-.5l-.9 .5 .9 .4h.5M295.9 172.1h-.5l-.9 .4 .9 .5h.5M295.9 169.2v1l-1.4-1v1M295.9 167.8h-.5l-.9 .4 .9 .5h.5M295.9 164h-.5l-.9 .4 .9 .5h.5M295.9 161.1v1h-1.4M295.9 160.2v.4"/>
<path d="M295.9 165.4v.5M198.6 197.8h30.9M198.6 193.9h92.7M198.6 184.6h92.7M199 186.2h.8M199.4 180.9h.5l.2-.2-.2-.5h-.5v1.4M199.4 186.2v1.4M200.1 186.2h.3M200.1 187.6h.3M200.3 186.2v1.4M200.4 180.9h.5l.2-.2-.2-.5h-.5v1.4M200.6 180.9l.5 .7"/>
<path d="M200.8 186.2h.7M201.1 186.2v1.4M201.4 180.2h.7v1.4h-.7zM201.8 186.2v1.4h.7M202.8 186.9h.3M203.1 180.2v1.1l-.2 .3h-.3l-.2-.3M203.4 180.9h.4M203.5 186.2h-.7v1.4h.7M204.1 180.2h-.7v1.4h.7M204.8 186.7v.2M204.8 187.2v.2M205.1 180.4l-.1-.2h-.4l-.1 .2v.9l.1 .3h.4l.1-.3"/>
<path d="M205.5 180.2h.7M205.9 180.2v1.4M206.5 180.7v.2M206.5 181.1v.2M229.5 199h61.8M229.5 193.9v10.2M229.5 196.4h61.8M260.4 193.9v5.1M274.8 193.9v2.5M292.1 184.4v-.7l.2-.2h1l.2 .2v.7M292.1 196.5l.2-.2h1l.2 .2v.2l-.2 .2h-1l-.2-.2zM292.1 190l.2-.2h1l.2 .2v.3l-.2 .3h-1l-.2-.3z"/>
<path d="M292.1 186.5v1h.5v-.8l.2-.2h.5l.2 .2v.5l-.2 .3M292.1 184.2h1.4M292.1 198.9l1.4 .9M292.6 183h.2M292.6 189.4h.2M292.8 193.9v-.3l-.2-.2h-.3l-.2 .2v.5l.2 .3M292.8 193.6l.2-.2h.3l.2 .2v.5l-.2 .3M293 187.9v1l-.9-.7h1.4M293 189.4h.3M293.1 183h.2M293.5 197.5v.9h-.5l-.2-.2v-.5l-.2-.2h-.3l-.2 .2v.5l.2 .2M293.5 194.8v1h-.5l-.2-.2v-.5l-.2-.3h-.3l-.2 .3v.5l.2 .2"/>
<path d="M293.5 191.3h-1.4l.2 .2M293.5 191v.5M293.5 180.1v1h-1.4M293.5 181.6l-1.4 .9M295.4 183.5v.9M295.9 183.5h-.5l-.9 .5 .9 .4h.5M295.9 182v1h-1.4M198.6 201.1h30.9M229.5 201.6h61.8M269.6 201.6v2.5M292.1 200.5v.3l.5 .5h.7l.2-.3v-.5l-.2-.2h-.3l-.2 .2v.8M292.1 201.7l1.4 1"/>
<path d="M293.5 203.9l-1.4-.7v.9"/>
<circle cx="86.7" cy="88.7" r="1.38"/>
<circle cx="86.7" cy="82.5" r="1.38"/>
<circle cx="92.9" cy="88.7" r="1.38"/>
<circle cx="92.9" cy="82.5" r="1.38"/>
<circle cx="191.4" cy="82.5" r="1.38"/>
<circle cx="191.4" cy="88.7" r="1.38"/>
<circle cx="197.5" cy="82.5" r="1.38"/>
<circle cx="197.5" cy="88.7" r="1.38"/>
</g>
<g fill="none" stroke="#000" stroke-width=".17">
<path d="M67.8 79.7h10.9M68.8 79.7l.4 1.9h-.7zM74.5 78.7v1.9M79.7 64.5l1.9-.4v.7zM79.7 70.6l1.9-.3v.7zM79.7 63.5v15.2M81.6 64.5h58.4M81.6 70.6h5.4M82.9 75.2h1.9M84.8 74.9l1.9 .3-1.9 .3zM86.7 74.2v7.3M88.9 70.7h-.7l-.2-.3v-.4l.2-.3h.5l.2 .3v1l-.5 .6h-.2"/>
<path d="M89.6 69.7h.2l.2 .3v1.3l-.2 .3h-.2l-.2-.3v-1.3zM89.7 75.5h-.9l.7-1.2v1.9M90.4 74.3h.2l.2 .3v1.3l-.2 .3h-.2l-.2-.3v-1.3zM91 70.6h5.5M92.9 75.2l1.9-.3v.6zM92.9 74.2v7.3M94.8 75.2h2M96.5 70.3l1.9 .3-1.9 .4zM98.4 69.7v9M141 63.9l.2-.4h.5l.2 .4v.2l-.2 .4h-.3M141.7 64.5l.2 .3v.3l-.2 .4h-.5l-.2-.4M142.6 63.5h.2l.2 .4v1.2l-.2 .4h-.2l-.2-.4v-1.2z"/>
<path d="M143.7 63.5h.2l.2 .4v1.2l-.2 .4h-.2l-.2-.4v-1.2zM145.1 64.5h57.6M185.9 70.6l2-.3v.7zM185.9 69.7v9M187.6 75.4h1.9M187.9 70.6h5.4M189.5 75.1l1.9 .3-1.9 .3zM191.4 74.4v7.1M194.4 76.1h-1l.7-1.3v2M195 74.8h.3l.2 .4v1.2l-.2 .4h-.3l-.2-.4v-1.2zM195.2 70.7h-.7l-.2-.3v-.4l.2-.3h.5l.2 .3v1l-.5 .6h-.2M195.9 69.7h.2l.2 .3v1.3l-.2 .3h-.2l-.2-.3v-1.3z"/>
<path d="M197.3 70.6h5.4M197.6 75.4l1.9-.3v.6zM197.6 74.4v7.1M199.5 75.4h1.9M202.7 64.1l1.9 .4-1.9 .3zM202.7 70.3l1.9 .3-1.9 .4zM204.6 63.5v15.2M210.1 78.7v1.9M221.9 73.7h1.9M223.8 73.4l1.9 .3-1.9 .4zM225.7 72.8v5.9M226.4 66.9l.2-.3v1.9"/>
<path d="M226.4 68.5h.5M227.5 66.6h.2l.3 .3v1.3l-.3 .3h-.2l-.2-.3v-1.3zM228.6 73.7l1.9-.3v.7zM228.6 72.8v5.9M230.5 73.7h2M67.8 84.8l.4-.2h1.3l.3 .2v.3l-.3 .2h-1.3l-.4-.2zM67.8 91.5h10.9M68.5 89.6h.7l-.4 1.9zM68.8 86l.4-.3h.3l.3 .3v.4l-.3 .2h-.3l-.4-.2v-.4l-.3-.3h-.3l-.4 .3v.4l.4 .2h.3l.3-.2M68.8 81.6v2M68.8 87.6v2M73.3 84.8l.3-.2h1.3l.4 .2v.2l-.4 .3h-1.3l-.3-.3z"/>
<path d="M73.5 82.5h12.3M73.5 88.7h12.3M74.2 80.6h.6l-.3 1.9zM74.5 88.7l.3 1.9h-.6zM74.5 90.6v1.9M74.6 85.7v.9l-1.3-.6h2M79.7 92.5v8.5M85.4 99.4h.3l.2 .3v1.3l-.2 .3h-.3l-.2-.3v-1.3zM87.9 99.8l1.9 .3-1.9 .3zM89.2 85l1.4 1.4M89.8 92.5v8.5M90.8 86.1l1.1 1.6-1.5-1.1z"/>
<path d="M92.7 88.7h.4M92.9 88.5v.4M93.8 89.6l1.6 1.2-.4 .4zM95.2 91l1.3 1.4M98.8 95.1l.5-.4 .3-.1 .3 .3v.4l-.5 .4-.4 .1-.3-.3zM99.3 96.5l.3 .3M100.3 94.8l-1.9 .8M100.4 95.4l.4-.1-1.4 1.4M101.1 96l.4-.1 .3 .4-.1 .4-.2 .2-.4 .1-.3-.4-.4 .1-.5 .5 .7 .6M140.4 99.5l.3-.4h.4l.3 .4v.3l-.3 .3h-.4l-.3 .3v.6h1M143.4 99.1h.2l.2 .4v1.2l-.2 .3h-.2l-.2-.3v-1.2zM182.4 95.9l.3-.3 .4 .1 .4 .5 .1 .3-.4 .3-.3-.1-.5-.4z"/>
<path d="M182.6 95.3l.8 1.8M183.2 95.1v-.3l1.3 1.4M183.9 94.5l-.1-.3 .4-.4 .4 .2 .2 .2v.3l-.3 .3 .1 .5 .4 .4 .6-.6M184.6 96l-.3 .3M188.8 90.6l1.6-1-1.2 1.5zM189 90.9l-1.5 1.3M191.2 88.7h.4M191.4 88.5v.4M192.6 99.8l1.9 .3-1.9 .3zM193.6 86.2l.4 .6-1.6 1zM194.5 92.5v8.5M195.3 85.2l-1.5 1.3"/>
<path d="M198.5 82.5h12.6M198.5 88.7h12.6M200.1 98.9h.2l.3 .4v1.3l-.3 .3h-.2l-.2-.3v-1.3zM202.7 99.8l1.9 .3-1.9 .3zM204.6 92.5v8.5M208.7 84.8l.3-.2h1.3l.3 .2v.2l-.3 .3h-1.3l-.3-.3zM209.8 80.6h.6l-.3 1.9zM210 85.7v.9l-1.3-.6h1.9M210.1 88.7l.3 1.9h-.6zM210.1 90.6v1.9M79.7 100.1l1.9-.3v.6zM81.6 100.1h1.3"/>
<path d="M84.7 100.6h-.9l.7-1.2v1.9M86.9 100.1h1M89.8 100.1l1.9-.3v.6zM91.7 100.1h47.8M114.7 110.5h1l.3 .6v.4l-.3 .5M115 112h.7l.3 .5v.5l-.3 .4h-1M115 110.5v2.9M116.7 112h1l.4-.5v-.4l-.4-.6h-1v2.9M117 112l1.1 1.4M118.7 113.4v-.9l.7-2 .7 2v.9M118.7 112.5h1.4M120.8 110.5h.6"/>
<path d="M120.8 113.4h.6M121.1 110.5v2.9M122.1 110.5h1l.3 .6v1.9l-.3 .4h-1M122.4 110.5v2.9M124.1 112h.7M125.5 110.5h-1.4v2.9h1.4M126.1 110.5h1.1l.3 .6v1.9l-.3 .4h-1.1M126.5 110.5v2.9M131.5 111.1l-.3-.6h-.7l-.3 .6v1.9l.3 .4h.7l.3-.4M132.2 110.5h1.3v2.9h-1.3zM134.2 112h1l.3-.5v-.4l-.3-.6h-1v2.9M136.2 112h1l.4-.5v-.4l-.4-.6h-1v2.9"/>
<path d="M138.2 112h.7M139.6 110.5h-1.4v2.9h1.4M140.3 112h1l.3-.5v-.4l-.3-.6h-1v2.9M140.6 112l1 1.4M142.7 100.4h-.9l.7-1.3v1.9M144.8 100.1h47.8M145.7 110.5l-1.4 2.9M148.3 112h1l.4-.5v-.4l-.4-.6h-1v2.9M148.7 112l1 1.4M150.4 112h.6M151.7 110.5h-1.3v2.9h1.3M153.1 112.5l.3 .5-.3 .4h-.4l-.3-.4v-1.9l.3-.6h.7l.3 .6v1.4l-.3 .5 .3 .4"/>
<path d="M154.4 110.5v2.5l.3 .4h.7l.3-.4v-2.5M156.4 110.5h.7M156.4 113.4h.7M156.7 110.5v2.9M157.8 112h1l.3-.5v-.4l-.3-.6h-1v2.9M158.1 112l1 1.4M159.8 112h.6M161.1 110.5h-1.3v2.9h1.3M161.8 110.5h1l.3 .6v1.9l-.3 .4h-1M162.1 110.5v2.9M166.5 112.5l.3 .5-.3 .4h-.4l-.3-.4v-1.9l.3-.6h.7l.4 .6v1.4l-.4 .5 .4 .4M167.8 110.5h1.4"/>
<path d="M168.5 110.5v2.9M169.9 110.5l.6 1.5v1.4M171.2 110.5l-.7 1.5M173.9 112h1.3M179.3 112.5h-1.3l.9-2v2.9M194.5 100.1l1.9-.3v.6zM196.4 100.1h1.2M199.5 100.3h-.9l.6-1.4v2M201.5 100.1h1.2"/>
</g>
<text font-size="6.9" x="215.3" y="170.3">LTL Transformers (Pvt) Ltd</text>
<text font-size="4" x="225.1" y="189.3">COPPER FLEXIBLE</text>
<text font-size="3.1" x="226.3" y="182.3">APS TANZANIA LIMITED</text>
<g font-size="2.4">
<text x="202" y="148.6">HOLE SIZE ±0.05 / HOLE C-C ±0.05 / OTHER LINIER DIMENSIONS ±1</text>
<text x="210.7" y="145.6">GENERAL TOLERANCES UNLESS OTHERWISE SPECIFIED</text>
<text x="214.1" y="174.1">154/11, Railway Station Road, Angulana, Moratuwa, Sri lanka</text>
<text x="224.1" y="192.8">800kVA 11kV/400V TRANSFORMER</text>
</g>
<g font-size="1.9">
<text x="202.8" y="162.2">REV:</text>
<text x="216.5" y="162.2">DATE</text>
<text x="231.1" y="162.2">DRAWN:</text>
<text x="251.6" y="162.2">DESCRIPTION</text>
<text x="277.1" y="162.2">APPROVED BY</text>
</g>
<g font-size="1.7">
<text x="198.9" y="196.4">DESIGNED BY:</text>
<text x="230.2" y="195.8">SCALE:</text>
<text x="243.5" y="195.8">N/A</text>
<text x="260.9" y="195.9">SIZE:</text>
<text x="269.5" y="195.8">A4</text>
<text x="275.4" y="195.8">UNITS:</text>
<text x="285.8" y="195.6">mm</text>
<text x="198.9" y="199.9">REVIEWED BY:</text>
<text x="199.1" y="203.3">APPROVED BY:</text>
<text x="230.1" y="198.3">DRAWN BY:</text>
<text x="230.2" y="203.3">DATE:</text>
<text x="230.2" y="200.9">DRAWING NO: DRW/CT-2314/21-4</text>
<text x="243.5" y="198.3">PRASHANTH</text>
<text x="243.6" y="203.6">2023-7-6</text>
<text x="260.9" y="198.4">DESIGN NO: CT-2314</text>
<text x="270.3" y="203.5">REV: 00</text>
</g>
</svg>
